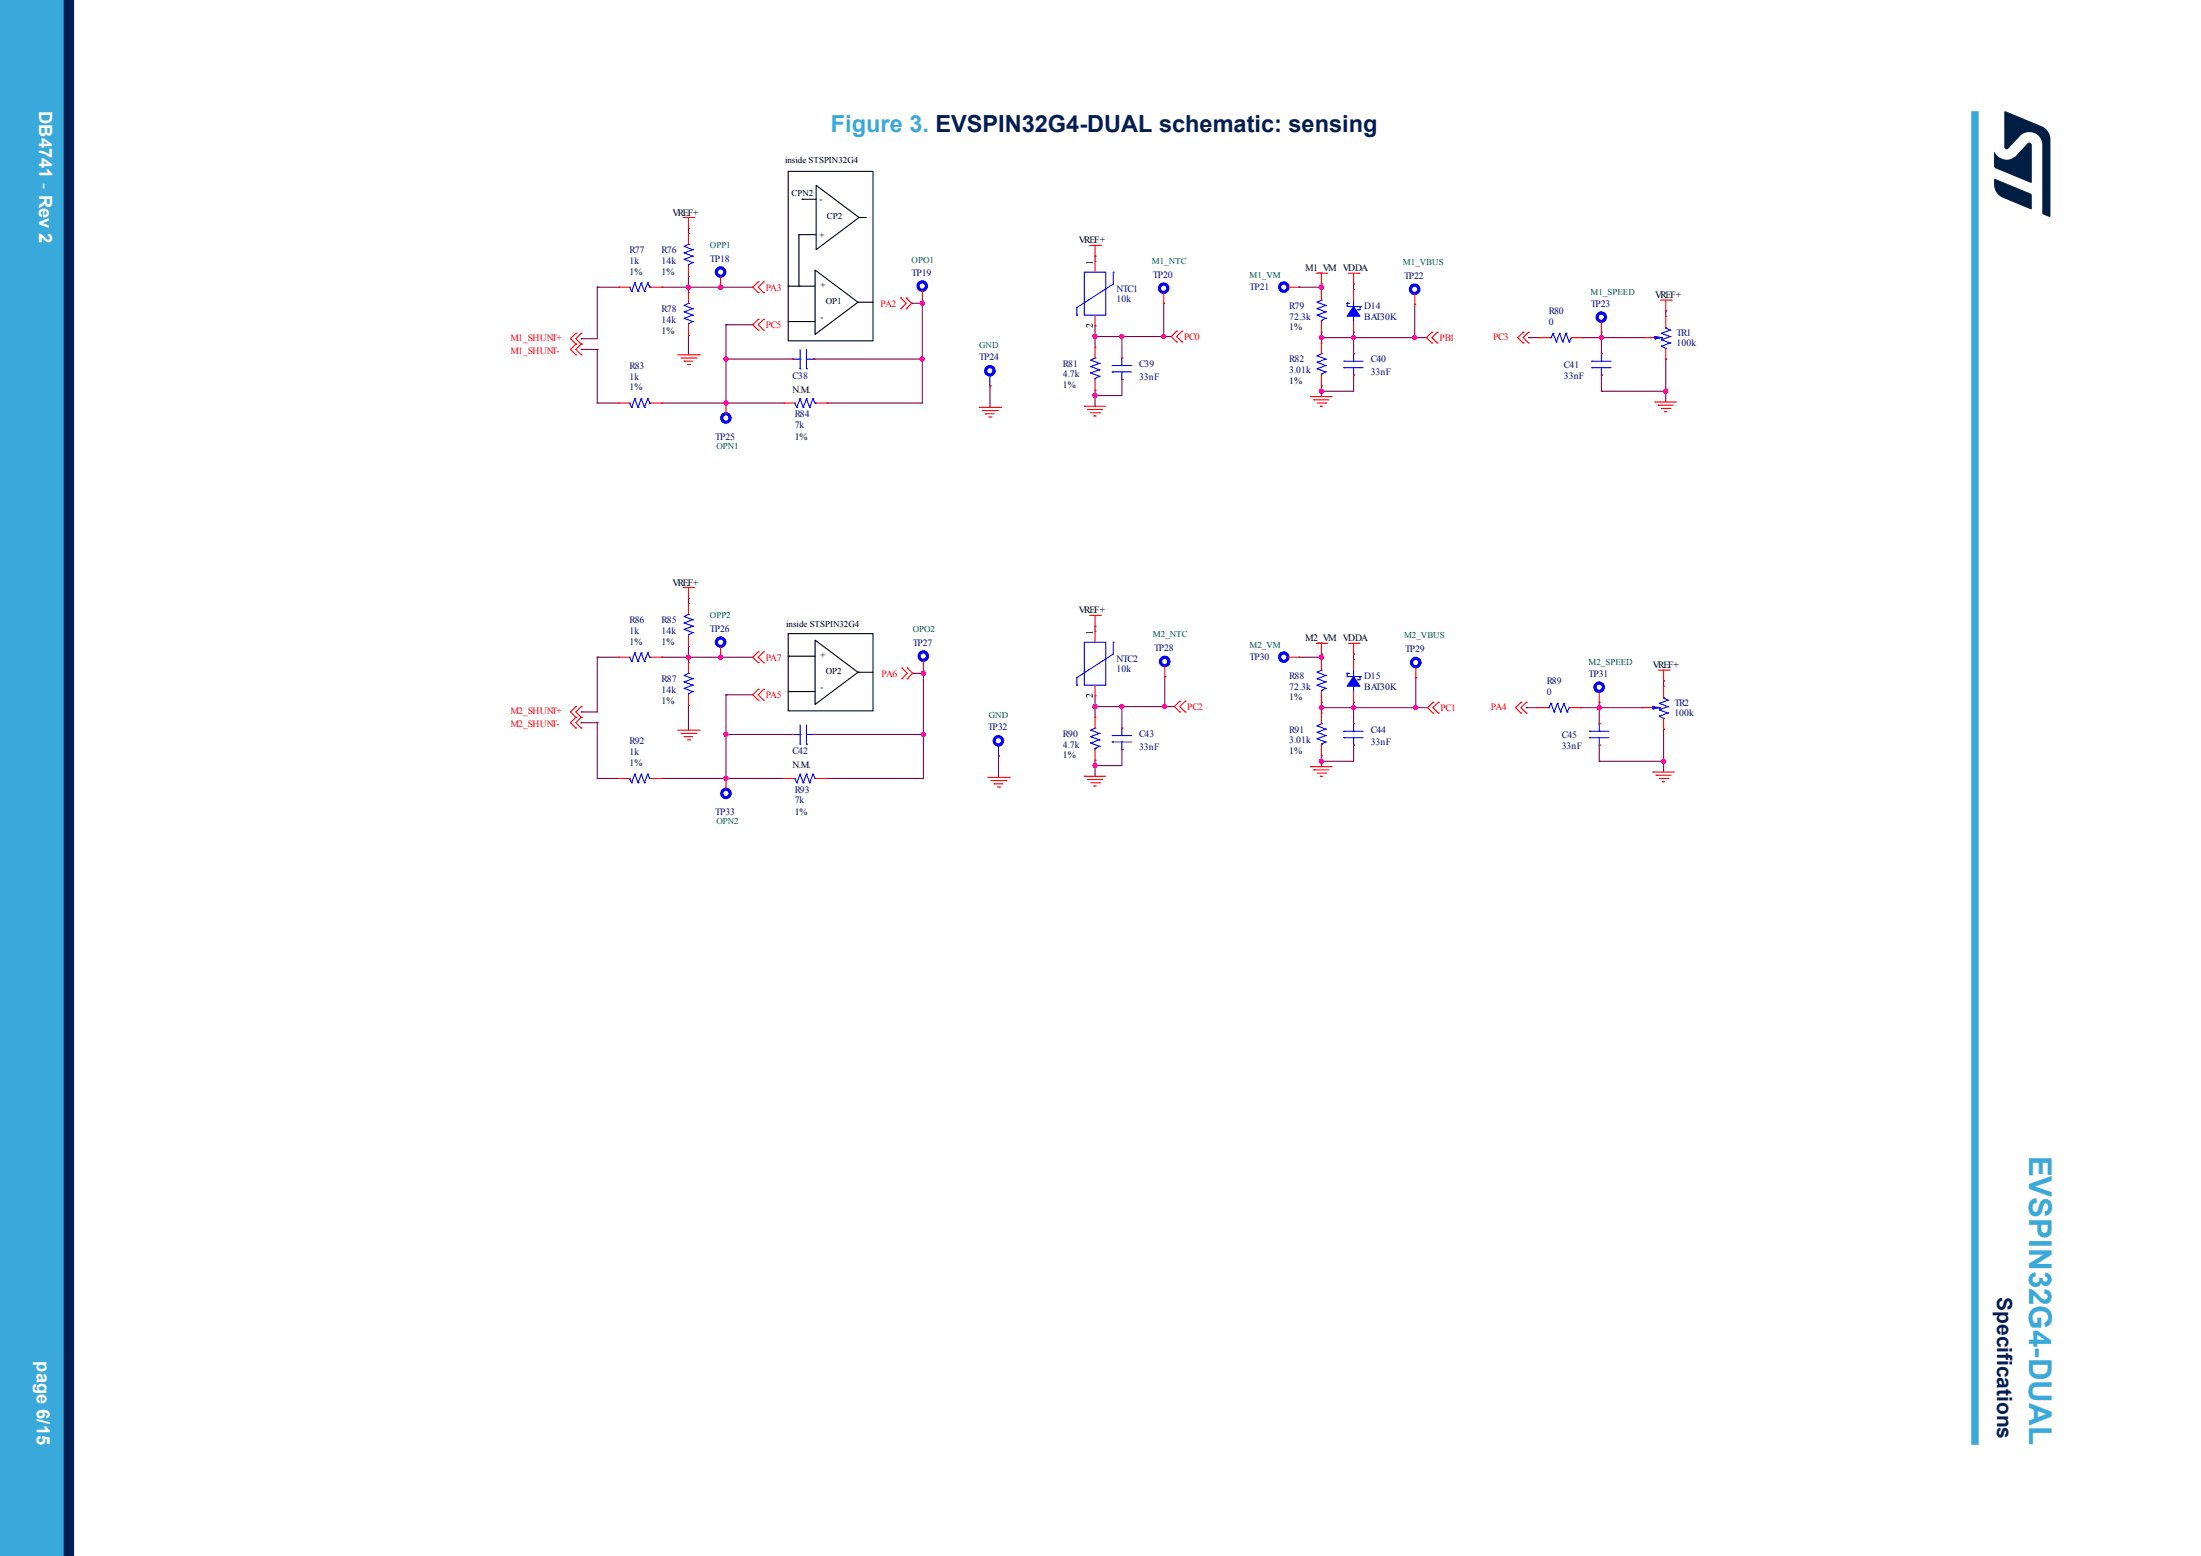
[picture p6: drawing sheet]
<svg xmlns="http://www.w3.org/2000/svg" width="297mm" height="210mm" viewBox="0 0 297 210" stroke-linecap="round" stroke-linejoin="round" font-family="sans-serif">
<g fill="none" stroke="#000" stroke-width=".14">
<path d="M106.4 23.1h11.4v22.9h-11.4zM106.4 38.6h.1M106.4 38.6h3.6M107.8 31.7h.1M107.8 38.6h.1M107.8 31.7h2.3M107.8 31.7v6.9M108.2 26.9h.1M108.2 26.9h1.9M110 36.4l5.8 4.4-5.8 4.3zM110.1 25l5.8 4.4-5.8 4.3zM115.9 29.4h.9"/>
<path d="M116.8 29.4h.1M106.4 43.4h.1M106.4 43.4h3.6M115.8 40.8h.1M115.8 40.8h2M106.4 85.5h11.4v10.4h-11.4zM106.4 88.6h.1M106.4 93.3h.1M106.4 88.6h3.6M106.4 93.3h3.6M110 86.4l5.8 4.3-5.8 4.4zM115.8 90.7h.1"/>
<path d="M115.8 90.7h2"/>
</g>
<path d="M178.3 38.3h.1M178.3 38.3v.5M178.3 44.8h.1M178.3 45.6h.1M178.3 44.8v.8M178.3 45.6h4.4M182.7 45.6h.1M182.7 45.6v2.1" fill="none" stroke="#800040" stroke-width=".14"/>
<circle cx="182.6" cy="45.6" r=".28" fill="#f0f"/>
<circle cx="182.6" cy="45.6" r=".28" fill="none" stroke="#f0f" stroke-width=".14"/>
<path d="M178.3 52.8h.1M178.3 52.1h.1M178.3 52.1v.7M182.7 50.6h.1M182.7 50.6v2.2h-4.4" fill="none" stroke="#800040" stroke-width=".14"/>
<circle cx="178.3" cy="52.8" r=".28" fill="#f0f"/>
<circle cx="178.3" cy="52.8" r=".28" fill="none" stroke="#f0f" stroke-width=".14"/>
<path d="M182.7 38.3h.1M182.7 38.3v.8M178.3 52.8h.1M178.3 45.6h.1M178.3 45.6v.7M178.3 52.8v.7M182.7 44.8h.1M182.7 44.8v.8" fill="none" stroke="#800040" stroke-width=".14"/>
<circle cx="178.3" cy="45.6" r=".28" fill="#f0f"/>
<circle cx="178.3" cy="45.6" r=".28" fill="none" stroke="#f0f" stroke-width=".14"/>
<path d="M178.3 88.3h.1M178.3 88.3v.4" fill="none" stroke="#800040" stroke-width=".14"/>
<circle cx="178.3" cy="88.7" r=".28" fill="#f0f"/>
<circle cx="178.3" cy="88.7" r=".28" fill="none" stroke="#f0f" stroke-width=".14"/>
<path d="M178.3 94.8h.1M178.3 94.8v.7" fill="none" stroke="#800040" stroke-width=".14"/>
<circle cx="178.3" cy="95.5" r=".28" fill="#f0f"/>
<circle cx="178.3" cy="95.5" r=".28" fill="none" stroke="#f0f" stroke-width=".14"/>
<path d="M178.3 95.5h.1M178.3 95.5h4.4M182.7 95.5h.1M182.7 95.5v2.2M178.3 102.7h.1M178.3 102h.1M178.3 102v.7M182.7 100.6h.1M182.7 100.6v2.1h-4.4" fill="none" stroke="#800040" stroke-width=".14"/>
<circle cx="178.3" cy="102.7" r=".28" fill="#f0f"/>
<circle cx="178.3" cy="102.7" r=".28" fill="none" stroke="#f0f" stroke-width=".14"/>
<path d="M147.8 34.6h.1M147.8 34.6v.7M147.8 45.4h.1M147.8 45.4h3.6M178.3 95.5h.1M178.3 95.5v.7M182.7 94.8h.1M182.7 88.3h.1M182.7 88.3v.7M182.7 94.8v.7M178.3 102.7h.1M178.3 102.7v.8" fill="none" stroke="#800040" stroke-width=".14"/>
<circle cx="151.4" cy="45.4" r=".28" fill="#f0f"/>
<circle cx="151.4" cy="45.4" r=".28" fill="none" stroke="#f0f" stroke-width=".14"/>
<circle cx="147.8" cy="45.4" r=".28" fill="#f0f"/>
<circle cx="147.8" cy="45.4" r=".28" fill="none" stroke="#f0f" stroke-width=".14"/>
<path d="M147.8 45.4h.1M147.8 45.4v1.5M151.4 45.4h.1M151.4 45.4v2.9M151.4 45.4h5.6" fill="none" stroke="#800040" stroke-width=".14"/>
<circle cx="157" cy="45.4" r=".28" fill="#f0f"/>
<circle cx="157" cy="45.4" r=".28" fill="none" stroke="#f0f" stroke-width=".14"/>
<path d="M147.8 53.4h.1M151.4 51.2h.1M151.4 51.2v2.2h-3.6" fill="none" stroke="#800040" stroke-width=".14"/>
<circle cx="147.8" cy="53.4" r=".28" fill="#f0f"/>
<circle cx="147.8" cy="53.4" r=".28" fill="none" stroke="#f0f" stroke-width=".14"/>
<path d="M147.8 53.4h.1M147.8 52.7h.1M147.8 44h.1M147.8 44v1.4M147.8 52.7v2.1M147.8 84.5h.1M147.8 95.4h.1M147.8 84.5v.7M147.8 95.4h3.6" fill="none" stroke="#800040" stroke-width=".14"/>
<circle cx="151.4" cy="95.4" r=".28" fill="#f0f"/>
<circle cx="151.4" cy="95.4" r=".28" fill="none" stroke="#f0f" stroke-width=".14"/>
<circle cx="147.8" cy="95.4" r=".28" fill="#f0f"/>
<circle cx="147.8" cy="95.4" r=".28" fill="none" stroke="#f0f" stroke-width=".14"/>
<path d="M147.8 95.4h.1M147.8 95.4v1.4M151.4 95.4h.1M151.4 95.4v2.9M151.4 95.4h5.8M147.8 103.3h.1M151.4 101.2h.1M151.4 101.2v2.1h-3.6" fill="none" stroke="#800040" stroke-width=".14"/>
<circle cx="147.8" cy="103.3" r=".28" fill="#f0f"/>
<circle cx="147.8" cy="103.3" r=".28" fill="none" stroke="#f0f" stroke-width=".14"/>
<path d="M147.8 93.9h.1M147.8 93.9v1.5M182.7 95.5h.1M182.7 95.5h8.3M147.8 103.3h.1M147.8 102.6h.1M147.8 102.6v2.2" fill="none" stroke="#800040" stroke-width=".14"/>
<circle cx="182.6" cy="95.5" r=".28" fill="#f0f"/>
<circle cx="182.6" cy="95.5" r=".28" fill="none" stroke="#f0f" stroke-width=".14"/>
<g fill="none" stroke="#800040" stroke-width=".14">
<path d="M92.9 30.8h.1M92.9 37.3h.1M92.9 38.8h.1M92.9 30.8v.7M92.9 37.3v2.2M78.4 45.7h.1M78.4 47.2h.1M78.4 45.7h2.2M78.4 47.2h2.2M80.6 47.2h.1M80.6 47.2v7.2M89.3 54.4h.1"/>
<path d="M89.3 54.4h8.7M92.9 45.3h.1M92.9 45.3v2.6M182.7 45.6h.1M182.7 45.6h8.2"/>
</g>
<circle cx="98" cy="54.4" r=".28" fill="#f0f"/>
<circle cx="98" cy="54.4" r=".28" fill="none" stroke="#f0f" stroke-width=".14"/>
<g fill="none" stroke="#800040" stroke-width=".14">
<path d="M80.6 38.8h.1M80.6 38.8v6.9M80.6 38.8h2.9M92.9 38.8h.1M92.9 38.8h4.3M80.6 54.4h.1M80.6 54.4h2.9M98 54.4h.1M98 48.5h.1M98 54.4h7.8M98 48.5h8.9M98 48.5v5.9"/>
<path d="M109.8 48.5h.1M109.8 48.5h14.7M111.6 54.4h.1M124.5 48.5h.1M124.5 48.5v5.9h-12.9"/>
</g>
<circle cx="97.2" cy="38.8" r=".28" fill="#f0f"/>
<circle cx="97.2" cy="38.8" r=".28" fill="none" stroke="#f0f" stroke-width=".14"/>
<circle cx="92.9" cy="38.8" r=".28" fill="#f0f"/>
<circle cx="92.9" cy="38.8" r=".28" fill="none" stroke="#f0f" stroke-width=".14"/>
<path d="M89.3 38.8h.1M89.3 38.8h3.6M98 43.8h.1M98 43.8v4.7" fill="none" stroke="#800040" stroke-width=".14"/>
<circle cx="98" cy="48.5" r=".28" fill="#f0f"/>
<circle cx="98" cy="48.5" r=".28" fill="none" stroke="#f0f" stroke-width=".14"/>
<g fill="none" stroke="#800040" stroke-width=".14">
<path d="M98 43.8h.1M98 43.8h3.6M124.5 40.9h.1M124.5 40.9v7.6M78.4 96.1h.1M78.4 97.5h.1M78.4 97.5h2.2M80.6 97.5h.1M80.6 88.7h.1M80.6 88.7v7.4h-2.2M80.6 97.5v7.6M80.6 88.7h2.9"/>
<path d="M80.6 105.1h.1M80.6 105.1h2.9"/>
</g>
<circle cx="124.4" cy="48.5" r=".28" fill="#f0f"/>
<circle cx="124.4" cy="48.5" r=".28" fill="none" stroke="#f0f" stroke-width=".14"/>
<circle cx="124.4" cy="40.9" r=".28" fill="#f0f"/>
<circle cx="124.4" cy="40.9" r=".28" fill="none" stroke="#f0f" stroke-width=".14"/>
<path d="M92.9 80.7h.1M92.9 95.2h.1M92.9 87.3h.1M92.9 88.7h.1M92.9 80.7v.8M92.9 87.3v2.1M92.9 95.2v3.3M89.3 105.1h.1M89.3 105.1h8.7" fill="none" stroke="#800040" stroke-width=".14"/>
<circle cx="98" cy="105.1" r=".28" fill="#f0f"/>
<circle cx="98" cy="105.1" r=".28" fill="none" stroke="#f0f" stroke-width=".14"/>
<path d="M98 99.1h.1M98 99.1h8.9M98 99.1v6M109.8 99.1h.1M109.8 99.1h14.8M124.6 99.1h.1M124.6 99.1v6h-13M98 105.1h.1M98 105.1h7.8M111.6 105.1h.1" fill="none" stroke="#800040" stroke-width=".14"/>
<circle cx="98" cy="99.1" r=".28" fill="#f0f"/>
<circle cx="98" cy="99.1" r=".28" fill="none" stroke="#f0f" stroke-width=".14"/>
<path d="M89.3 88.7h.1M89.3 88.7h7.9M92.9 88.7h.1" fill="none" stroke="#800040" stroke-width=".14"/>
<circle cx="92.9" cy="88.7" r=".28" fill="#f0f"/>
<circle cx="92.9" cy="88.7" r=".28" fill="none" stroke="#f0f" stroke-width=".14"/>
<g fill="none" stroke="#800040" stroke-width=".14">
<path d="M97.2 38.8h.1M97.2 38.8h4.4M133.6 52.1h.1M133.6 52.1v2.9M97.2 88.7h.1M97.2 88.7h4.4M98 93.8h.1M98 93.8v5.3M98 93.8h3.6M124.6 90.6h.1M124.6 90.6v.3M134.7 102h.1"/>
<path d="M134.7 102v2.9"/>
</g>
<circle cx="97.2" cy="88.7" r=".28" fill="#f0f"/>
<circle cx="97.2" cy="88.7" r=".28" fill="none" stroke="#f0f" stroke-width=".14"/>
<path d="M123.2 90.9h.1M123.2 90.9h1.4M124.6 90.9h.1M124.6 90.9v8.2" fill="none" stroke="#800040" stroke-width=".14"/>
<circle cx="124.6" cy="99.1" r=".28" fill="#f0f"/>
<circle cx="124.6" cy="99.1" r=".28" fill="none" stroke="#f0f" stroke-width=".14"/>
<circle cx="124.6" cy="90.9" r=".28" fill="#f0f"/>
<circle cx="124.6" cy="90.9" r=".28" fill="none" stroke="#f0f" stroke-width=".14"/>
<path d="M123 40.9h.1M124.5 40.6h.1M124.5 40.6v.3h-1.5M157.2 91.3h.1M157.2 91.3v4.1" fill="none" stroke="#800040" stroke-width=".14"/>
<circle cx="157.2" cy="95.4" r=".28" fill="#f0f"/>
<circle cx="157.2" cy="95.4" r=".28" fill="none" stroke="#f0f" stroke-width=".14"/>
<path d="M157 40.9h.1M157 45.4h.1M157 40.9v4.5M157 45.4h1M190.9 41.1h.1M190.9 45.6h.1M190.9 41.1v4.5M190.9 45.6h1.6M191 91.5h.1M191 91.5v4" fill="none" stroke="#800040" stroke-width=".14"/>
<circle cx="190.9" cy="45.6" r=".28" fill="#f0f"/>
<circle cx="190.9" cy="45.6" r=".28" fill="none" stroke="#f0f" stroke-width=".14"/>
<path d="M157.2 95.4h.1M157.2 95.4h1.3M191 95.5h.1M191 95.5h1.6" fill="none" stroke="#800040" stroke-width=".14"/>
<circle cx="191" cy="95.5" r=".28" fill="#f0f"/>
<circle cx="191" cy="95.5" r=".28" fill="none" stroke="#f0f" stroke-width=".14"/>
<path d="M175.3 38.8h.1M175.3 38.8h3M178.3 38.8h.1M178.3 38.8v.3" fill="none" stroke="#800040" stroke-width=".14"/>
<circle cx="178.3" cy="38.8" r=".28" fill="#f0f"/>
<circle cx="178.3" cy="38.8" r=".28" fill="none" stroke="#f0f" stroke-width=".14"/>
<path d="M213.5 45.6h.1M213.5 45.6h8.4M216.1 45.6h.1M216.1 44.8h.1M216.1 44.8v2.9M224.8 41.9h.1M224.8 41.9v.8M175.3 88.7h.1M175.3 88.7h3M178.3 88.7h.1M178.3 88.7v.3" fill="none" stroke="#800040" stroke-width=".14"/>
<circle cx="216.1" cy="45.6" r=".28" fill="#f0f"/>
<circle cx="216.1" cy="45.6" r=".28" fill="none" stroke="#f0f" stroke-width=".14"/>
<path d="M206.2 45.6h.1M206.2 45.6h1.5M224.8 48.5h.1M224.8 48.5v4.3" fill="none" stroke="#800040" stroke-width=".14"/>
<circle cx="224.8" cy="52.8" r=".28" fill="#f0f"/>
<circle cx="224.8" cy="52.8" r=".28" fill="none" stroke="#f0f" stroke-width=".14"/>
<path d="M216.1 50.6h.1M216.1 52.8h.1M216.1 50.6v2.2M216.1 52.8h8.7M224.8 52.8h.1M224.8 52.8v1.5M213.2 95.5h.1M213.2 95.5h2.6" fill="none" stroke="#800040" stroke-width=".14"/>
<circle cx="215.8" cy="95.5" r=".28" fill="#f0f"/>
<circle cx="215.8" cy="95.5" r=".28" fill="none" stroke="#f0f" stroke-width=".14"/>
<path d="M206 95.5h.1M206 95.5h1.4M215.8 95.5h.1M215.8 94.8h.1M215.8 95.5h5.8M215.8 94.8v2.9M224.5 91.9h.1M224.5 98.4h.1M224.5 91.9v.7M224.5 98.4v4.3" fill="none" stroke="#800040" stroke-width=".14"/>
<circle cx="224.5" cy="102.7" r=".28" fill="#f0f"/>
<circle cx="224.5" cy="102.7" r=".28" fill="none" stroke="#f0f" stroke-width=".14"/>
<path d="M215.8 100.6h.1M215.8 102.7h.1M215.8 100.6v2.1M215.8 102.7h8.7M224.5 102.7h.1M224.5 102.7v1.5" fill="none" stroke="#800040" stroke-width=".14"/>
<g fill="none" stroke="#f00" stroke-width=".14">
<path d="M92.2 29.4h1.4M92.9 30.8h.1M92.9 29.4v1.4M93.6 29.4h.1M102.3 38h.1M102.3 39.5h.1M102.3 38l-.7 .8 .7 .7M103 39.5h.1M103 38h.1M103 38l-.7 .8 .7 .7M147 33.1h1.5M147.8 34.6h.1"/>
<path d="M147.8 33.1v1.5M148.5 33.1h.1M157 39.5v1.4M177.6 36.9h1.4M178.3 38.3h.1M178.3 36.9v1.4M179 36.9h.1M181.9 36.9h1.5M182.7 38.3h.1M182.7 36.9v1.4M183.4 36.9h.1M77.7 46.4h.1"/>
<path d="M77.7 47.9h.1M77.7 45h.1M77.7 46.4l-.7 .8 .7 .7M77.7 45l-.7 .7 .7 .7M78.4 46.4h.1M78.4 47.9h.1M78.4 45h.1M78.4 46.4l-.7 .8 .7 .7M78.4 45l-.7 .7 .7 .7M91.5 47.9h2.8M91.9 48.3h2M92.3 48.8h.1"/>
<path d="M92.3 48.8h1.2M92.8 49.2h.2M93 49.2h.1M93.9 48.3h.1M94.3 47.9h.1M98 54.4h.1M98 54.4v1.4M102.3 43.1h.1M102.3 44.6h.1M102.3 43.1l-.7 .7 .7 .8M103 44.6h.1M103 43.1h.1"/>
<path d="M103 43.1l-.7 .7 .7 .8M121.6 41.7h.1M121.6 40.2h.1M121.6 40.2l.7 .7-.7 .8M122.3 40.2h.1M122.3 41.7h.1M122.3 40.2l.7 .7-.7 .8M132.1 55h2.9M132.6 55.4h2M133 55.8h.1M133 55.8h1.2M133.4 56.3h.3"/>
<path d="M133.7 56.3h.1M134.6 55.4h.1M135 55h.1M146.3 54.8h.1M146.3 54.8h2.9M146.8 55.3h.1M146.8 55.3h2M147.2 55.7h1.1M147.6 56.1h.1M147.6 56.1h.3M148.3 55.7h.1M157 40.9h.1"/>
<path d="M158.8 44.7h.1M158.8 46.1h.1M158.8 44.7l-.8 .7 .8 .7M159.5 46.1h.1M159.5 44.7h.1M159.5 44.7l-.7 .7 .7 .7M176.9 53.5h.1M176.9 53.5h2.9M177.3 54h.1M177.3 54h2M177.7 54.4h1.2M178.2 54.8h.1"/>
<path d="M178.2 54.8h.3M178.9 54.4h.1M193.2 44.8h.1M193.2 46.3h.1M193.2 44.8l-.7 .8 .7 .7M193.9 46.3h.1M193.9 44.8h.1M193.9 44.8l-.7 .8 .7 .7M205.5 46.3h.1M205.5 44.8h.1M205.5 44.8l-.7 .8 .7 .7M206.2 46.3h.1"/>
<path d="M206.2 44.8h.1M206.2 44.8l-.7 .8 .7 .7M216.1 44.8h.1M216.1 43.4v1.4M223.3 54.3h.1M223.3 54.3h2.9M223.8 54.7h.1M223.8 54.7h2M224.1 40.5h1.4M224.2 55.1h1.2M224.6 55.6h.1M224.6 55.6h.3"/>
<path d="M224.8 41.9h.1M224.8 40.5v1.4M225.4 55.1h.1M225.5 40.5h.1M92.2 79.3h1.4M92.9 79.3v1.4M93.6 79.3h.1M77.7 96.8h.1M77.7 98.3h.1M77.7 95.4h.1M77.7 96.8l-.7 .7 .7 .8M77.7 95.4l-.7 .7 .7 .7"/>
<path d="M78.4 96.8h.1M78.4 98.3h.1M78.4 95.4h.1M78.4 96.8l-.7 .7 .7 .8M78.4 95.4l-.7 .7 .7 .7M83.5 88.7h.1M83.5 88.7h1.4M87.8 88.7h1.5M89.3 88.7h.1M91.5 98.5h2.8M91.9 99h2M92.3 99.4h.1"/>
<path d="M92.3 99.4h1.2M92.8 99.9h.2M92.9 80.7h.1M93 99.9h.1M93.9 99h.1M94.3 98.5h.1M97.2 88.7h.1M97.2 87.3v1.4M102.3 88h.1M102.3 89.4h.1M102.3 93h.1M102.3 94.5h.1"/>
<path d="M102.3 88l-.7 .7 .7 .7M102.3 93l-.7 .8 .7 .7M103 89.4h.1M103 88h.1M103 94.5h.1M103 93h.1M103 88l-.7 .7 .7 .7M103 93l-.7 .8 .7 .7M121.7 91.6h.1M121.7 90.2h.1M121.7 90.2l.7 .7-.7 .7M122.4 90.2h.1"/>
<path d="M122.4 91.6h.1M122.4 90.2l.8 .7-.8 .7M147 83.1h1.5M147.8 84.5h.1M147.8 83.1v1.4M148.5 83.1h.1M151.4 98.3h.1M157.2 91.3h.1M157.2 89.9v1.4M159.2 94.6h.1M159.2 96.1h.1M159.2 94.6l-.7 .8 .7 .7"/>
<path d="M159.9 96.1h.1M159.9 94.6h.1M159.9 94.6l-.7 .8 .7 .7M177.6 86.8h1.4M178.3 88.3h.1M178.3 86.8v1.5M179 86.8h.1M181.9 86.8h1.5M182.7 88.3h.1M182.7 97.7h.1M182.7 86.8v1.5M183.4 86.8h.1"/>
<path d="M193.4 94.8h.1M193.4 96.2h.1M193.4 94.8l-.8 .7 .8 .7M194.1 96.2h.1M194.1 94.8h.1M194.1 94.8l-.7 .7 .7 .7M205.2 96.2h.1M205.2 94.8h.1M205.2 94.8l-.7 .7 .7 .7M206 96.2h.1M206 94.8h.1M206 94.8l-.8 .7 .8 .7"/>
<path d="M215.8 94.8h.1M215.8 93.3v1.5M223.8 90.4h1.4M224.5 91.9h.1M224.5 90.4v1.5M225.2 90.4h.1M105.8 105.1h.1M105.8 105.1h1.4M110.1 105.1h1.5M111.6 105.1h.1M133.3 104.9h2.9M133.7 105.4h2"/>
<path d="M134.2 105.8h.1M134.2 105.8h1.1M134.6 106.2h.3M134.9 106.2h.1M135.7 105.4h.1M136.2 104.9h.1M146.3 104.8h.1M146.3 104.8h2.9M146.8 105.2h.1M146.8 105.2h2M147.2 105.6h1.1M147.6 106.1h.1"/>
<path d="M147.6 106.1h.3M148.3 105.6h.1M151.4 101.2h.1M176.9 103.5h.1M176.9 103.5h2.9M177.3 103.9h.1M177.3 103.9h2M177.7 104.3h1.2M178.2 104.8h.1M178.2 104.8h.3M178.9 104.3h.1M182.7 100.6h.1"/>
<path d="M223 104.2h.1M223 104.2h2.9M223.5 104.6h.1M223.5 104.6h2M223.9 105.1h1.2M224.3 105.5h.1M224.3 105.5h.3M225.1 105.1h.1"/>
</g>
<g fill="none" stroke="#00f" stroke-width=".14">
<path d="M181.8 40.9h.1M181.8 40.9v.5h1.7M181.8 40.9h.3M182.7 41.4h.1M182.7 42.7h.1M182.7 40.5v.9M182.7 42.7v.7M183.2 41.8h.1M183.5 41.4h.1M183.5 41.4v.4h-.3M84.9 88.7h.1M84.9 88.7l.3 .6"/>
<path d="M85.2 89.3h.1M85.7 88.1h.1M85.7 88.1l.4 1.2M85.7 88.1l-.5 1.2M86.1 89.3h.1M86.5 88.1h.1M86.5 88.1l.5 1.2M86.5 88.1l-.4 1.2M87 89.3h.1M87.4 88.1h.1M87.4 88.1l.3 .6M87.4 88.1l-.4 1.2"/>
<path d="M87.7 88.7h.1M150.1 99.3h.1M150.1 99.3h2.6M151.4 99.3h.1M151.4 98.3v1M181.3 99.6h.1M181.3 98.7h.1M181.3 99.6h2.7M181.3 98.7h2.7M182.7 98.7h.1M182.7 97.7v1M182.7 99.6v1"/>
<path d="M107.2 105.1h.1M107.2 105.1l.3 .5M107.5 105.6h.1M108 104.5h.1M108 104.5l.4 1.1M108 104.5l-.5 1.1M108.4 105.6h.1M108.8 104.5h.1M108.8 104.5l.5 1.1M108.8 104.5l-.4 1.1M109.3 105.6h.1M109.7 104.5h.1"/>
<path d="M109.7 104.5l.3 .6M109.7 104.5l-.4 1.1M110 105.1h.1M150.1 100.1h.1M150.1 100.1h2.6M151.4 101.2h.1M151.4 100.1v1.1M182.7 100.6h.1"/>
</g>
<g fill="none" stroke="#00f" stroke-width=".43">
<circle cx="157" cy="38.9" r=".57"/>
<circle cx="98" cy="56.4" r=".57"/>
<circle cx="216.1" cy="42.8" r=".57"/>
<circle cx="97.2" cy="86.7" r=".57"/>
<circle cx="157.2" cy="89.3" r=".57"/>
<circle cx="215.8" cy="92.7" r=".57"/>
</g>
<path d="M182.7 41.4l.8 1.3h-1.7z" fill="#00f"/>
<g fill="none" stroke="#00f" stroke-width=".14">
<path d="M92.3 35h.1M92.3 34.1h.1M92.3 33.3h.1M92.3 35l1.2 .4M92.3 34.1l1.2 .5M92.3 33.3l1.2 .4M92.9 33h.1M92.9 35.7h.1M92.9 33l-.6 .3M92.9 35.7v.2M93.5 35.4h.1M93.5 34.6h.1"/>
<path d="M93.5 33.7h.1M93.5 35.4l-.6 .3M93.5 34.6l-1.2 .4M93.5 33.7l-1.2 .4M146.3 36.7h2.9v5.8h-2.9zM150.2 36.7h.1M150.2 36.7v1.6l-4.9 3.2M84.9 54.4h.1M84.9 54.4l.3 .6M85.2 55h.1M85.7 53.8h.1M85.7 53.8l.4 1.2"/>
<path d="M85.7 53.8l-.5 1.2M86.1 55h.1M86.5 53.8h.1M86.5 53.8l.5 1.2M86.5 53.8l-.4 1.2M87 55h.1M87.4 53.8h.1M87.4 53.8l.3 .6M87.4 53.8l-.4 1.2M87.7 54.4h.1M106.9 48.5h1.1M108 48.5h.1"/>
<path d="M108 49.8h.1M108 47.2v2.6M108.8 49.8h.1M108.8 48.5h1M108.8 47.2v2.6M109.8 48.5h.1M145.3 41.5h.1M145.3 42.5h.1M145.3 41.5v1M147.2 50.3h.1M147.2 49.5h.1M147.2 48.6h.1"/>
<path d="M147.2 50.3l1.1 .5M147.2 49.5l1.1 .4M147.2 48.6l1.1 .4M147.8 48.3h.1M147.8 51.1h.1M147.8 48.3l-.6 .3M147.8 51.1v.1M148.3 50.8h.1M148.3 49.9h.1M148.3 49h.1M148.3 50.8l-.5 .3M148.3 49.9l-1.1 .4"/>
<path d="M148.3 49l-1.1 .5M177.7 49.8h.1M177.7 48.9h.1M177.7 48h.1M177.7 42.5h.1M177.7 41.7h.1M177.7 40.8h.1M177.7 49.8l1.2 .4M177.7 48.9l1.2 .4M177.7 48l1.2 .5M177.7 42.5l1.2 .5M177.7 41.7l1.2 .4"/>
<path d="M177.7 40.8l1.2 .4M178.3 47.7h.1M178.3 50.5h.1M178.3 40.5h.1M178.3 43.3h.1M178.3 47.7l-.6 .3M178.3 43.3v.1M178.3 50.5v.1M178.3 40.5l-.6 .3M178.9 50.2h.1M178.9 49.3h.1M178.9 48.5h.1"/>
<path d="M178.9 43h.1M178.9 42.1h.1M178.9 41.2h.1M178.9 50.2l-.6 .3M178.9 49.3l-1.2 .5M178.9 48.5l-1.2 .4M178.9 43l-.6 .3M178.9 42.1l-1.2 .4M178.9 41.2l-1.2 .5M181.3 49.6h.1M181.3 48.8h.1M181.3 49.6h2.7"/>
<path d="M181.3 48.8h2.7M182.7 50.6h.1M182.7 48.8h.1M182.7 47.7v1.1M182.7 49.6v1M182.7 41.4l.8 1.3h-1.7zM209.1 45.6h.2M209.3 45.6h.1M209.6 45h.1M209.6 45l-.3 .6M209.6 45l.4 1.1M210 46.1h.1"/>
<path d="M210.4 45h.1M210.4 45l-.4 1.1M210.4 45l.5 1.1M210.9 46.1h.1M211.3 45h.1M211.3 45l-.4 1.1M211.3 45l.4 1.1M211.7 46.1h.1M212 45.6h.1M212 45.6l-.3 .5M214.8 49.6h.1M214.8 48.8h.1"/>
<path d="M214.8 49.6h2.6M214.8 48.8h2.6M216.1 50.6h.1M216.1 48.8h.1M216.1 47.7v1.1M216.1 49.6v1M92.3 92.9h.1M92.3 92h.1M92.3 91.2h.1M92.3 84.9h.1M92.3 84.1h.1M92.3 83.2h.1"/>
<path d="M92.3 92.9l1.2 .4M92.3 92l1.2 .5M92.3 91.2l1.2 .4M92.3 84.9l1.2 .5M92.3 84.1l1.2 .4M92.3 83.2l1.2 .4M92.9 90.9h.1M92.9 93.6h.1M92.9 82.9h.1M92.9 85.7h.1M92.9 85.7v.1M92.9 93.6v.2"/>
<path d="M92.9 90.9l-.6 .3M92.9 82.9l-.6 .3M93.5 93.3h.1M93.5 92.5h.1M93.5 91.6h.1M93.5 85.4h.1M93.5 84.5h.1M93.5 83.6h.1M93.5 93.3l-.6 .3M93.5 92.5l-1.2 .4M93.5 91.6l-1.2 .4M93.5 85.4l-.6 .3"/>
<path d="M93.5 84.5l-1.2 .4M93.5 83.6l-1.2 .5M145.3 91.5h.1M145.3 92.5h.1M145.3 91.5v1M146.3 86.7h2.9v5.8h-2.9zM147.2 99.4h.1M147.2 98.5h.1M147.2 99.4l1.1 .5M147.2 98.5l1.1 .5M147.8 98.3h.1M147.8 98.3l-.6 .2"/>
<path d="M148.3 99.9h.1M148.3 99h.1M148.3 99.9l-1.1 .4M148.3 99l-1.1 .4M150.2 86.7h.1M150.2 86.7v1.6l-4.9 3.2M181.8 90.9h.1M181.8 90.9v.4h1.7M181.8 90.9h.3M182.7 91.3h.1M182.7 92.6h.1M182.7 90.4v.9"/>
<path d="M182.7 92.6v.7M183.2 91.7h.1M183.5 91.3h.1M183.5 91.3v.4h-.3M208.9 95.5h.1M209 95.5h.1M209.3 94.9h.1M209.3 94.9l-.3 .6M209.3 94.9l.4 1.2M209.7 96.1h.1M210.2 94.9h.1M210.2 94.9l-.5 1.2"/>
<path d="M210.2 94.9l.4 1.2M210.6 96.1h.1M211 94.9h.1M211 94.9l-.4 1.2M211 94.9l.5 1.2M211.5 96.1h.1M211.7 95.5h.1M211.7 95.5l-.2 .6M214.5 99.6h.1M214.5 98.7h.1M214.5 99.6h2.6M214.5 98.7h2.6"/>
<path d="M215.8 98.7h.1M215.8 97.7v1M215.8 99.6v1M147.2 100.3h.1M147.2 100.3l1.1 .4M147.8 101h.1M147.8 101v.2M148.3 100.7h.1M148.3 100.7l-.5 .3M215.8 100.6h.1"/>
</g>
<g fill="none" stroke="#f00" stroke-width=".14">
<path d="M92.9 31.5h.1M92.9 37.3h.1M92.9 31.5v1.5M92.9 35.9v1.4M147.8 35.3h.1M147.8 35.3v1.4M178.3 39.1h.1M178.3 39.1v1.4M182.7 39.1h.1M182.7 39.1v1.4M190.9 39.6v1.5M83.5 54.4h.1"/>
<path d="M83.5 54.4h1.4M87.8 54.4h1.5M89.3 54.4h.1M106.9 48.5h.1M109.8 48.5h.1M147.8 44h.1M147.8 46.9h.1M147.8 52.7h.1M147.8 42.5v1.5M147.8 46.9v1.4M147.8 51.2v1.5M178.3 46.3h.1"/>
<path d="M178.3 52.1h.1M178.3 44.8h.1M178.3 43.4v1.4M178.3 46.3v1.4M178.3 50.6v1.5M182.7 44.8h.1M182.7 50.6h.1M182.7 47.7h.1M182.7 43.4v1.4M190.9 41.1h.1M207.7 45.6h.1M207.7 45.6h1.4"/>
<path d="M212 45.6h1.5M213.5 45.6h.1M216.1 50.6h.1M216.1 47.7h.1M92.9 89.4h.1M92.9 95.2h.1M92.9 81.5h.1M92.9 87.3h.1M92.9 81.5v1.4M92.9 85.8v1.5M92.9 89.4v1.5M92.9 93.8v1.4"/>
<path d="M124.6 90.6h.1M124.6 89.1v1.5M147.8 85.2h.1M147.8 93.9h.1M147.8 96.8h.1M147.8 85.2v1.5M147.8 92.5v1.4M147.8 96.8v1.5M173.8 88.7h1.5M175.3 88.7h.1M191 91.5h.1M191 90v1.5"/>
<path d="M207.4 95.5h.1M207.4 95.5h1.5M211.7 95.5h1.5M213.2 95.5h.1M215.8 97.7h.1M98 105.1h.1M98 105.1v1.4M147.8 102.6h.1M147.8 101.2v1.4M215.8 100.6h.1"/>
</g>
<g fill="none" stroke="#00f" stroke-width=".43">
<circle cx="190.9" cy="39" r=".57"/>
<circle cx="124.6" cy="88.5" r=".57"/>
<circle cx="173.2" cy="88.7" r=".57"/>
<circle cx="191" cy="89.4" r=".57"/>
<circle cx="98" cy="107.1" r=".57"/>
</g>
<path d="M182.7 91.3l.8 1.3h-1.7z" fill="#00f"/>
<g fill="none" stroke="#00f" stroke-width=".14">
<path d="M84.9 38.8h.1M84.9 38.8l.3 .5M85.2 39.3h.1M85.7 38.2h.1M85.7 38.2l.4 1.1M85.7 38.2l-.5 1.1M86.1 39.3h.1M86.5 38.2h.1M86.5 38.2l.5 1.1M86.5 38.2l-.4 1.1M87 39.3h.1M87.4 38.2h.1"/>
<path d="M87.4 38.2l.3 .6M87.4 38.2l-.4 1.1M87.7 38.8h.1M92.3 43h.1M92.3 42.1h.1M92.3 41.2h.1M92.3 43l1.2 .4M92.3 42.1l1.2 .4M92.3 41.2l1.2 .5M92.9 40.9h.1M92.9 43.7h.1M92.9 40.9l-.6 .3"/>
<path d="M92.9 43.7v.1M93.5 43.4h.1M93.5 42.5h.1M93.5 41.7h.1M93.5 43.4l-.6 .3M93.5 42.5l-1.2 .5M93.5 41.7l-1.2 .4M107.2 54.4h.1M107.2 54.4l.3 .6M107.5 55h.1M108 53.8h.1M108 53.8l.4 1.2"/>
<path d="M108 53.8l-.5 1.2M108.4 55h.1M108.8 53.8h.1M108.8 53.8l.5 1.2M108.8 53.8l-.4 1.2M109.3 55h.1M109.7 53.8h.1M109.7 53.8l.3 .6M109.7 53.8l-.4 1.2M110 54.4h.1M133.6 50.6h.1M133.6 50.6v1.5"/>
<path d="M150.1 50.2h.1M150.1 49.3h.1M150.1 50.2h2.6M150.1 49.3h2.6M151.4 51.2h.1M151.4 49.3h.1M151.4 48.3v1M151.4 50.2v1M223.3 45.4h.1M223.3 45.7h.1M223.3 45.4l.9 .2M223.3 45.4v.3"/>
<path d="M223.3 45.6h.9M224.2 45h.1M224.2 45.9h.1M224.2 46.7h.1M224.2 45.6h.1M224.2 45.9l1.2 .4M224.2 45l1.2 .4M224.2 46.7l.6 .3M224.2 45.6l-.9 .1M224.8 47h.1M224.8 44.3h.1M224.8 44.3l.6 .3"/>
<path d="M224.8 44.1v.2M225.4 46.3h.1M225.4 45.4h.1M225.4 44.6h.1M225.4 44.6l-1.2 .4M225.4 45.4l-1.2 .5M225.4 46.3l-1.2 .4M106.9 99.1h1.1M108 99.1h.1M108 97.8v2.6M108.8 99.1h1M108.8 97.8v2.6"/>
<path d="M109.8 99.1h.1M177.7 99.7h.1M177.7 98.8h.1M177.7 98h.1M177.7 92.5h.1M177.7 91.6h.1M177.7 90.7h.1M177.7 99.7l1.2 .4M177.7 98.8l1.2 .5M177.7 98l1.2 .4M177.7 92.5l1.2 .4M177.7 91.6l1.2 .4"/>
<path d="M177.7 90.7l1.2 .5M178.3 97.7h.1M178.3 90.4h.1M178.3 93.2h.1M178.3 97.7l-.6 .3M178.3 93.2v.1M178.3 90.4l-.6 .3M178.9 99.3h.1M178.9 98.4h.1M178.9 92.9h.1M178.9 92h.1M178.9 91.2h.1"/>
<path d="M178.9 99.3l-1.2 .4M178.9 98.4l-1.2 .4M178.9 92.9l-.6 .3M178.9 92l-1.2 .5M178.9 91.2l-1.2 .4M182.7 91.3l.8 1.3h-1.7zM223 95.4h.1M223 95.7h.1M223 95.4l.9 .1M223 95.4v.3M223 95.5h.9M223.9 94.9h.1"/>
<path d="M223.9 95.8h.1M223.9 96.7h.1M223.9 95.5h.1M223.9 95.8l1.2 .4M223.9 94.9l1.2 .5M223.9 96.7l.6 .3M223.9 95.5l-.9 .2M224.5 97h.1M224.5 94.2h.1M224.5 94.2l.6 .3M224.5 94.1v.1M225.1 96.2h.1"/>
<path d="M225.1 95.4h.1M225.1 94.5h.1M225.1 94.5l-1.2 .4M225.1 95.4l-1.2 .4M225.1 96.2l-1.2 .5M84.9 105.1h.1M84.9 105.1l.3 .5M85.2 105.6h.1M85.7 104.5h.1M85.7 104.5l.4 1.1M85.7 104.5l-.5 1.1M86.1 105.6h.1"/>
<path d="M86.5 104.5h.1M86.5 104.5l.5 1.1M86.5 104.5l-.4 1.1M87 105.6h.1M87.4 104.5h.1M87.4 104.5l.3 .6M87.4 104.5l-.4 1.1M87.7 105.1h.1M108 100.4h.1M108.8 100.4h.1M134.7 100.6h.1M134.7 100.6v1.4"/>
<path d="M178.3 100.4h.1M178.3 100.4v.2M178.9 100.1h.1M178.9 100.1l-.6 .3"/>
</g>
<g fill="none" stroke="#f00" stroke-width=".14">
<path d="M83.5 38.8h.1M83.5 38.8h1.4M87.8 38.8h1.5M89.3 38.8h.1M92.9 39.5h.1M92.9 39.5v1.4M97.2 38.8h.1M97.2 37.3v1.5M124.5 39.2v1.4M173.8 38.8h1.5M175.3 38.8h.1M92.9 45.3h.1"/>
<path d="M92.9 43.8v1.5M105.8 54.4h.1M105.8 54.4h1.4M110.1 54.4h1.5M111.6 54.4h.1M124.5 40.6h.1M133.6 52.1h.1M151.4 51.2h.1M151.4 48.3h.1M221.9 45.6h.1M221.9 45.6h1.4M224.8 48.5h.1"/>
<path d="M224.8 42.7h.1M224.8 42.7v1.4M224.8 47v1.5M106.9 99.1h.1M109.8 99.1h.1M178.3 96.2h.1M178.3 89h.1M178.3 94.8h.1M178.3 89v1.4M178.3 93.3v1.5M178.3 96.2v1.5M182.7 89h.1"/>
<path d="M182.7 94.8h.1M182.7 89v1.4M182.7 93.3v1.5M221.6 95.5h.1M221.6 95.5h1.4M224.5 98.4h.1M224.5 92.6h.1M224.5 92.6v1.5M224.5 97v1.4M83.5 105.1h.1M83.5 105.1h1.4M87.8 105.1h1.5"/>
<path d="M89.3 105.1h.1M134.7 102h.1M178.3 102h.1M178.3 100.6v1.4"/>
</g>
<g fill="none" stroke="#00f" stroke-width=".43">
<circle cx="97.2" cy="36.7" r=".57"/>
<circle cx="124.4" cy="38.6" r=".57"/>
<circle cx="173.2" cy="38.8" r=".57"/>
<circle cx="133.6" cy="50" r=".57"/>
<circle cx="134.7" cy="100" r=".57"/>
</g>
<circle cx="182.6" cy="45.6" r=".28" fill="#f0f"/>
<circle cx="182.6" cy="45.6" r=".28" fill="none" stroke="#f0f" stroke-width=".14"/>
<circle cx="178.3" cy="52.8" r=".28" fill="#f0f"/>
<circle cx="178.3" cy="52.8" r=".28" fill="none" stroke="#f0f" stroke-width=".14"/>
<circle cx="178.3" cy="45.6" r=".28" fill="#f0f"/>
<circle cx="178.3" cy="45.6" r=".28" fill="none" stroke="#f0f" stroke-width=".14"/>
<circle cx="178.3" cy="88.7" r=".28" fill="#f0f"/>
<circle cx="178.3" cy="88.7" r=".28" fill="none" stroke="#f0f" stroke-width=".14"/>
<circle cx="178.3" cy="95.5" r=".28" fill="#f0f"/>
<circle cx="178.3" cy="95.5" r=".28" fill="none" stroke="#f0f" stroke-width=".14"/>
<circle cx="178.3" cy="102.7" r=".28" fill="#f0f"/>
<circle cx="178.3" cy="102.7" r=".28" fill="none" stroke="#f0f" stroke-width=".14"/>
<circle cx="151.4" cy="45.4" r=".28" fill="#f0f"/>
<circle cx="151.4" cy="45.4" r=".28" fill="none" stroke="#f0f" stroke-width=".14"/>
<circle cx="147.8" cy="45.4" r=".28" fill="#f0f"/>
<circle cx="147.8" cy="45.4" r=".28" fill="none" stroke="#f0f" stroke-width=".14"/>
<circle cx="157" cy="45.4" r=".28" fill="#f0f"/>
<circle cx="157" cy="45.4" r=".28" fill="none" stroke="#f0f" stroke-width=".14"/>
<circle cx="147.8" cy="53.4" r=".28" fill="#f0f"/>
<circle cx="147.8" cy="53.4" r=".28" fill="none" stroke="#f0f" stroke-width=".14"/>
<circle cx="151.4" cy="95.4" r=".28" fill="#f0f"/>
<circle cx="151.4" cy="95.4" r=".28" fill="none" stroke="#f0f" stroke-width=".14"/>
<circle cx="147.8" cy="95.4" r=".28" fill="#f0f"/>
<circle cx="147.8" cy="95.4" r=".28" fill="none" stroke="#f0f" stroke-width=".14"/>
<circle cx="147.8" cy="103.3" r=".28" fill="#f0f"/>
<circle cx="147.8" cy="103.3" r=".28" fill="none" stroke="#f0f" stroke-width=".14"/>
<circle cx="182.6" cy="95.5" r=".28" fill="#f0f"/>
<circle cx="182.6" cy="95.5" r=".28" fill="none" stroke="#f0f" stroke-width=".14"/>
<circle cx="98" cy="54.4" r=".28" fill="#f0f"/>
<circle cx="98" cy="54.4" r=".28" fill="none" stroke="#f0f" stroke-width=".14"/>
<circle cx="97.2" cy="38.8" r=".28" fill="#f0f"/>
<circle cx="97.2" cy="38.8" r=".28" fill="none" stroke="#f0f" stroke-width=".14"/>
<circle cx="92.9" cy="38.8" r=".28" fill="#f0f"/>
<circle cx="92.9" cy="38.8" r=".28" fill="none" stroke="#f0f" stroke-width=".14"/>
<circle cx="98" cy="48.5" r=".28" fill="#f0f"/>
<circle cx="98" cy="48.5" r=".28" fill="none" stroke="#f0f" stroke-width=".14"/>
<circle cx="124.4" cy="48.5" r=".28" fill="#f0f"/>
<circle cx="124.4" cy="48.5" r=".28" fill="none" stroke="#f0f" stroke-width=".14"/>
<circle cx="124.4" cy="40.9" r=".28" fill="#f0f"/>
<circle cx="124.4" cy="40.9" r=".28" fill="none" stroke="#f0f" stroke-width=".14"/>
<circle cx="98" cy="105.1" r=".28" fill="#f0f"/>
<circle cx="98" cy="105.1" r=".28" fill="none" stroke="#f0f" stroke-width=".14"/>
<circle cx="98" cy="99.1" r=".28" fill="#f0f"/>
<circle cx="98" cy="99.1" r=".28" fill="none" stroke="#f0f" stroke-width=".14"/>
<circle cx="92.9" cy="88.7" r=".28" fill="#f0f"/>
<circle cx="92.9" cy="88.7" r=".28" fill="none" stroke="#f0f" stroke-width=".14"/>
<circle cx="97.2" cy="88.7" r=".28" fill="#f0f"/>
<circle cx="97.2" cy="88.7" r=".28" fill="none" stroke="#f0f" stroke-width=".14"/>
<circle cx="124.6" cy="99.1" r=".28" fill="#f0f"/>
<circle cx="124.6" cy="99.1" r=".28" fill="none" stroke="#f0f" stroke-width=".14"/>
<circle cx="124.6" cy="90.9" r=".28" fill="#f0f"/>
<circle cx="124.6" cy="90.9" r=".28" fill="none" stroke="#f0f" stroke-width=".14"/>
<circle cx="157.2" cy="95.4" r=".28" fill="#f0f"/>
<circle cx="157.2" cy="95.4" r=".28" fill="none" stroke="#f0f" stroke-width=".14"/>
<circle cx="190.9" cy="45.6" r=".28" fill="#f0f"/>
<circle cx="190.9" cy="45.6" r=".28" fill="none" stroke="#f0f" stroke-width=".14"/>
<circle cx="191" cy="95.5" r=".28" fill="#f0f"/>
<circle cx="191" cy="95.5" r=".28" fill="none" stroke="#f0f" stroke-width=".14"/>
<circle cx="178.3" cy="38.8" r=".28" fill="#f0f"/>
<circle cx="178.3" cy="38.8" r=".28" fill="none" stroke="#f0f" stroke-width=".14"/>
<circle cx="216.1" cy="45.6" r=".28" fill="#f0f"/>
<circle cx="216.1" cy="45.6" r=".28" fill="none" stroke="#f0f" stroke-width=".14"/>
<circle cx="224.8" cy="52.8" r=".28" fill="#f0f"/>
<circle cx="224.8" cy="52.8" r=".28" fill="none" stroke="#f0f" stroke-width=".14"/>
<circle cx="215.8" cy="95.5" r=".28" fill="#f0f"/>
<circle cx="215.8" cy="95.5" r=".28" fill="none" stroke="#f0f" stroke-width=".14"/>
<circle cx="224.5" cy="102.7" r=".28" fill="#f0f"/>
<circle cx="224.5" cy="102.7" r=".28" fill="none" stroke="#f0f" stroke-width=".14"/>
<path d="M266.5 15v180" fill="none" stroke="#39a9dc" stroke-width="1"/>
<g fill="#39a9dc">
<path d="M0 0h8.6v210h-8.6z" fill-rule="evenodd"/>
<path d="M0 0h7.5v210h-7.5z" fill-rule="evenodd"/>
</g>
<path d="M9.3 0v210" fill="none" stroke="#002052" stroke-width="1.4"/>
<g fill="#001e41">
<path d="M270.5 15l5 2.1a1.91 1.91 0 0 1 1.2 1.7v10.4l-.1 .1-1-.5v-9.2a1.74 1.74 0 0 0-1-1.6 1.74 1.74 0 0 0-2 .3l-1.6 1.7-.2 .1-.3-.1z"/>
<path d="M269.1 24.2l4.9 1.9 .2 .3v1.7l-.2 .1-3.8-1.5a1.92 1.92 0 0 1-1.1-1.8z"/>
<path d="M269.1 20.5a1.85 1.85 0 0 0 2.9 .5l1.6-1.6 .2-.2 .3 .2v5.3l-5-2.1z"/>
</g>
<text font-size="4.2" fill="#39a9dc" x="273.8" y="155.9" transform="rotate(90 273.8 155.9)">EVSPIN32G4-DUAL</text>
<text font-size="3.2" fill="#39a9dc" x="112.1" y="17.8">Figure 3. EVSPIN32G4-DUAL schematic: sensing</text>
<text font-size="2.8" fill="#002052" x="269.5" y="175.1" transform="rotate(90 269.5 175.1)">Specifications</text>
<g font-size="2.5" fill="#fff">
<text x="5.3" y="15" transform="rotate(90 5.3 15)">DB4741 - Rev 2</text>
<text x="5" y="183.7" transform="rotate(90 5 183.7)">page 6/15</text>
</g>
<g font-size="1.3">
<text x="90.7" y="29.1">VREF+</text>
<text x="145.6" y="32.9">VREF+</text>
<text x="147.5" y="35.7" transform="rotate(-90 147.5 35.7)">1</text>
<text x="84.9" y="37.1">1%</text>
<text x="89.3" y="37.1">1%</text>
<text x="176.1" y="36.6">M1_VM VDDA</text>
<text x="223.3" y="40.2">VREF+</text>
<text x="89.3" y="45">1%</text>
<text x="147.5" y="44.3" transform="rotate(-90 147.5 44.3)">2</text>
<text x="174" y="44.6">1%</text>
<text x="84.9" y="52.7">1%</text>
<text x="106.9" y="53">N.M.</text>
<text x="143.4" y="52.4">1%</text>
<text x="174" y="51.8">1%</text>
<text x="107.2" y="59.3">1%</text>
<text x="90.7" y="79">VREF+</text>
<text x="145.6" y="82.8">VREF+</text>
<text x="84.9" y="87">1%</text>
<text x="89.3" y="87">1%</text>
<text x="147.5" y="85.7" transform="rotate(-90 147.5 85.7)">1</text>
<text x="176.1" y="86.6">M2_VM VDDA</text>
<text x="89.3" y="95">1%</text>
<text x="147.5" y="94.2" transform="rotate(-90 147.5 94.2)">2</text>
<text x="174" y="94.5">1%</text>
<text x="223" y="90.2">VREF+</text>
<text x="174" y="101.8">1%</text>
<text x="84.9" y="103.3">1%</text>
<text x="106.9" y="103.6">N.M.</text>
<text x="143.4" y="102.3">1%</text>
<text x="107.2" y="110">1%</text>
</g>
<g font-size="1.3" fill="#000080">
<text x="84.9" y="34.2">R77</text>
<text x="84.9" y="35.6">1k</text>
<text x="89.3" y="34.2">R76</text>
<text x="89.3" y="35.6">14k</text>
<text x="95.8" y="35.3">TP18</text>
<text x="123" y="37.2">TP19</text>
<text x="150.7" y="39.4">NTC1</text>
<text x="150.7" y="40.8">10k</text>
<text x="155.6" y="37.5">TP20</text>
<text x="168.6" y="39.1">TP21</text>
<text x="174" y="41.7">R79</text>
<text x="184.1" y="41.7">D14</text>
<text x="189.5" y="37.6">TP22</text>
<text x="214.6" y="41.4">TP23</text>
<text x="89.3" y="42.1">R78</text>
<text x="89.3" y="43.6">14k</text>
<text x="174" y="43.1">72.3k</text>
<text x="184.1" y="43.1">BAT30K</text>
<text x="209" y="42.4">R80</text>
<text x="209" y="43.9">0</text>
<text x="226.2" y="45.3">TR1</text>
<text x="226.2" y="46.7">100k</text>
<text x="84.9" y="49.8">R83</text>
<text x="84.9" y="51.2">1k</text>
<text x="106.9" y="51.1">C38</text>
<text x="132.1" y="48.6">TP24</text>
<text x="143.4" y="49.5">R81</text>
<text x="143.4" y="50.9">4.7k</text>
<text x="153.7" y="49.5">C39</text>
<text x="153.7" y="51.2">33nF</text>
<text x="174" y="48.9">R82</text>
<text x="174" y="50.4">3.01k</text>
<text x="185" y="48.9">C40</text>
<text x="185" y="50.7">33nF</text>
<text x="211" y="49.6">C41</text>
<text x="211" y="51.1">33nF</text>
<text x="96.5" y="59.3">TP25</text>
<text x="107.2" y="56.3">R84</text>
<text x="107.2" y="57.8">7k</text>
<text x="84.9" y="85.5">1k</text>
<text x="84.9" y="84.1">R86</text>
<text x="89.3" y="84.1">R85</text>
<text x="89.3" y="85.5">14k</text>
<text x="95.8" y="85.3">TP26</text>
<text x="123.2" y="87.1">TP27</text>
<text x="150.7" y="89.3">NTC2</text>
<text x="155.7" y="87.9">TP28</text>
<text x="168.6" y="89">TP30</text>
<text x="189.6" y="88">TP29</text>
<text x="89.3" y="93.5">14k</text>
<text x="89.3" y="92.1">R87</text>
<text x="150.7" y="90.8">10k</text>
<text x="174" y="91.6">R88</text>
<text x="174" y="93.1">72.3k</text>
<text x="184.1" y="91.6">D15</text>
<text x="184.1" y="93.1">BAT30K</text>
<text x="208.7" y="92.3">R89</text>
<text x="208.7" y="93.8">0</text>
<text x="214.4" y="91.3">TP31</text>
<text x="225.9" y="95.2">TR2</text>
<text x="84.9" y="100.5">R92</text>
<text x="84.9" y="101.9">1k</text>
<text x="106.9" y="101.8">C42</text>
<text x="133.3" y="98.6">TP32</text>
<text x="143.4" y="99.4">R90</text>
<text x="143.4" y="100.9">4.7k</text>
<text x="153.7" y="99.4">C43</text>
<text x="153.7" y="101.2">33nF</text>
<text x="174" y="98.9">R91</text>
<text x="174" y="100.3">3.01k</text>
<text x="185" y="98.9">C44</text>
<text x="185" y="100.6">33nF</text>
<text x="210.7" y="99.6">C45</text>
<text x="210.7" y="101">33nF</text>
<text x="225.9" y="96.7">100k</text>
<text x="107.2" y="107">R93</text>
<text x="96.5" y="110">TP33</text>
<text x="107.2" y="108.4">7k</text>
</g>
<g font-size="1.3" fill="#f00">
<text x="103.3" y="39.2">PA3</text>
<text x="118.8" y="41.4">PA2</text>
<text x="68.9" y="47.8">M1_SHUNT-</text>
<text x="68.9" y="46">M1_SHUNT+</text>
<text x="103.3" y="44.3">PC5</text>
<text x="159.8" y="45.9">PC0</text>
<text x="194.2" y="46">PB1</text>
<text x="201.5" y="45.9">PC3</text>
<text x="103.3" y="89.2">PA7</text>
<text x="103.3" y="94.2">PA5</text>
<text x="119" y="91.3">PA6</text>
<text x="160.2" y="95.8">PC2</text>
<text x="194.4" y="96">PC1</text>
<text x="201.2" y="95.8">PA4</text>
<text x="68.9" y="98.1">M2_SHUNT-</text>
<text x="68.9" y="96.4">M2_SHUNT+</text>
</g>
<g font-size="1.2">
<text x="105.9" y="22">inside STSPIN32G4</text>
<text x="106.8" y="26.4">CPN2</text>
<text x="110.6" y="27.3">-</text>
<text x="111.6" y="29.6">CP2</text>
<text x="110.6" y="32.2">+</text>
<text x="110.7" y="38.8">+</text>
<text x="111.4" y="41">OP1</text>
<text x="110.7" y="43.2">-</text>
<text x="106.1" y="84.6">inside STSPIN32G4</text>
<text x="110.7" y="88.8">+</text>
<text x="110.7" y="93.1">-</text>
<text x="111.4" y="90.9">OP2</text>
</g>
<g font-size="1.2" fill="#008000">
<text x="95.8" y="33.5">OPP1</text>
<text x="123" y="35.5">OPO1</text>
<text x="155.4" y="35.7">M1_NTC</text>
<text x="189.3" y="35.8">M1_VBUS</text>
<text x="168.6" y="37.5">M1_VM</text>
<text x="214.6" y="39.8">M1_SPEED</text>
<text x="132.1" y="46.9">GND</text>
<text x="96.7" y="60.5">OPN1</text>
<text x="95.8" y="83.4">OPP2</text>
<text x="123.2" y="85.3">OPO2</text>
<text x="155.6" y="86">M2_NTC</text>
<text x="168.6" y="87.5">M2_VM</text>
<text x="189.5" y="86.2">M2_VBUS</text>
<text x="214.4" y="89.8">M2_SPEED</text>
<text x="133.4" y="96.9">GND</text>
<text x="96.7" y="111.2">OPN2</text>
</g>
</svg>
